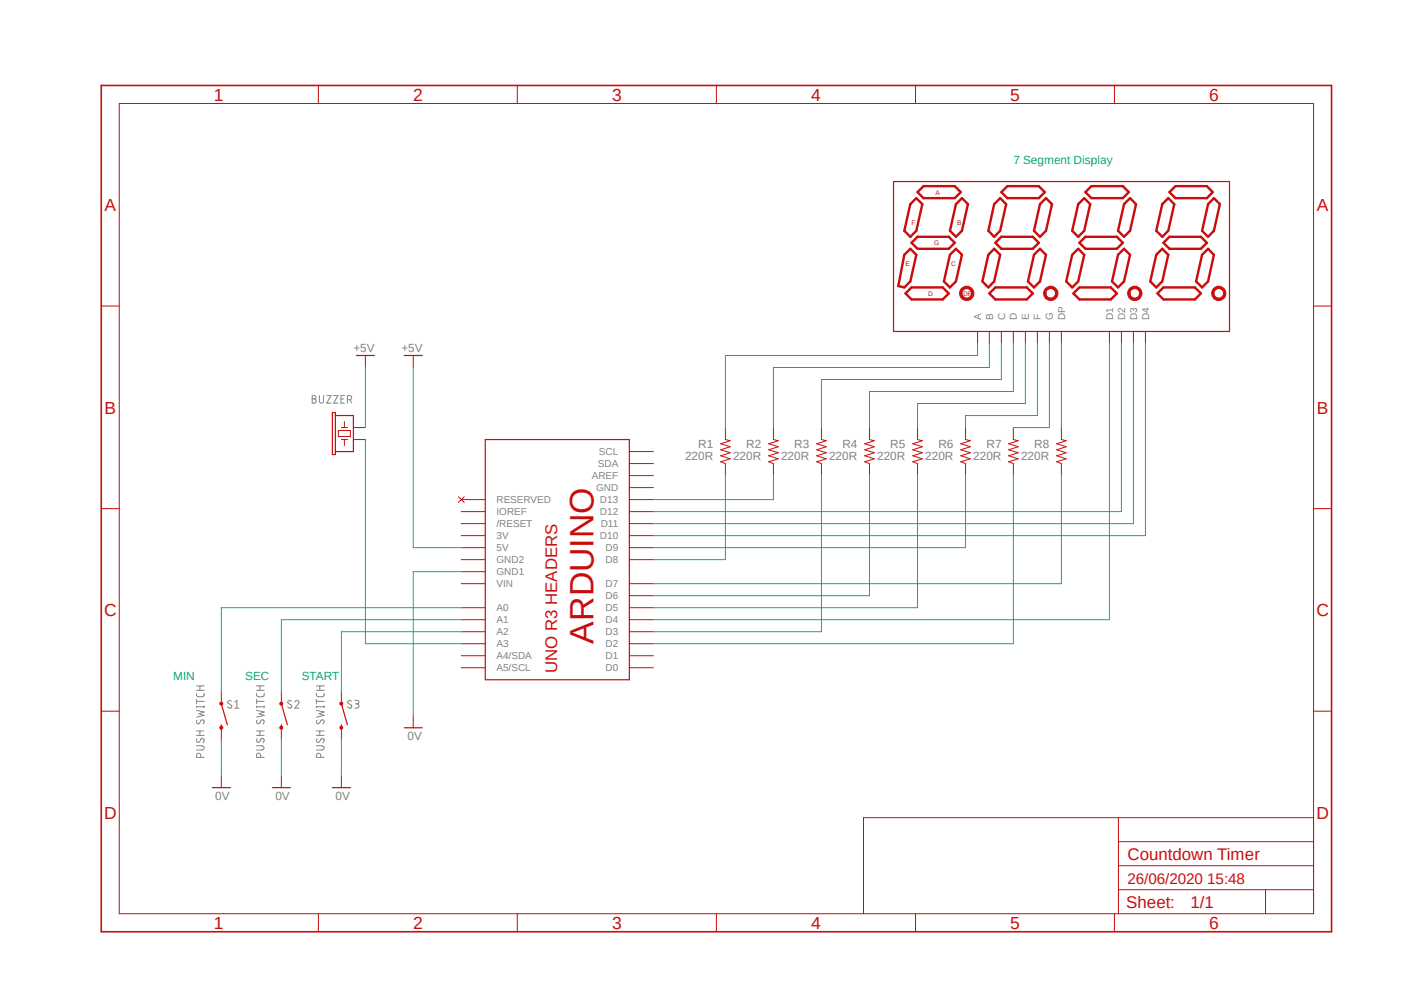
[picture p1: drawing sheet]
<svg xmlns="http://www.w3.org/2000/svg" width="297mm" height="210mm" viewBox="0 0 297 210" stroke-linecap="round" stroke-linejoin="round" font-family="sans-serif">
<path d="M20.9 17.7l261.2 179.9M282.1 17.7l-261.2 179.9" fill="none" stroke="#fff" stroke-width=".21"/>
<g fill="none" stroke="#808080" stroke-width=".21">
<path d="M66 83.7l.8 .1v.4l-.3 .2a.48 .48 0 0 1 .4 .3 .48 .48 0 0 1-.2 .5l-.7 .1zM66 84.4h.5M67.6 83.7v1.3a.46 .46 0 0 0 .5 .2 .46 .46 0 0 0 .4-.4v-1.1M69.1 83.7h.9l-.9 1.6h.9M70.6 83.7h.9l-.9 1.6h.9M72.1 84.4h.6M72.9 83.7h-.8v1.6h.8M73.5 84.5h.5a.44 .44 0 0 0 .3-.6l-.3-.2h-.5v1.6M74 84.5l.4 .8M41.6 157.7l1.4 .1a.43 .43 0 0 1 .2 .5 .43 .43 0 0 1-.5 .3h-1.1M41.6 146.6v.6l.3 .2 1.1-.1 .2-.7M41.6 147.9v.9"/>
<path d="M41.6 149.3v.4M41.6 155.5h1.6M41.6 154.6h1.6M41.6 150.2l1.6 .4-1.1 .4 1.1 .3-1.6 .4M41.6 149.5h1.6M41.6 148.3h1.6M41.6 146h1.6M41.6 145.1h1.6M41.7 156.3l-.1 .2a.39 .39 0 0 0 .1 .5 .39 .39 0 0 0 .5-.2l.3-.5a.37 .37 0 0 1 .4-.1 .37 .37 0 0 1 .3 .3l-.2 .6M41.7 152.3l-.1 .2a.4 .4 0 0 0 .1 .5 .4 .4 0 0 0 .5-.1l.3-.5a.37 .37 0 0 1 .4-.2 .37 .37 0 0 1 .3 .4l-.2 .5M42.3 145.1v.9M42.3 154.6v.9"/>
<path d="M43.2 149.3v.4M48.9 148.3a.38 .38 0 0 0-.5-.1 .38 .38 0 0 0 0 .6l.6 .4a.38 .38 0 0 1-.3 .6l-.6-.3M49.7 148.5l.4-.4v1.7M49.7 149.8h.8M54.3 157.7h1.1l.4 .2a.44 .44 0 0 1-.4 .7h-1.1M54.3 146.6v.6l.3 .2 1.1-.1 .2-.7M54.3 155.5h1.6M54.3 154.6h1.6M54.3 149.5h1.6M54.3 148.3h1.6M54.3 146h1.6M54.3 145.1h1.6"/>
<path d="M54.3 147.9v.9M54.3 149.3v.4M54.3 150.2l1.6 .4-1.1 .4 1.1 .3-1.6 .4M54.4 156.3l-.1 .2a.39 .39 0 0 0 .1 .5 .39 .39 0 0 0 .5-.2l.3-.5a.37 .37 0 0 1 .4-.1 .37 .37 0 0 1 .3 .3l-.2 .6M54.4 152.3l-.1 .2a.4 .4 0 0 0 .1 .5 .4 .4 0 0 0 .5-.1l.3-.5a.37 .37 0 0 1 .4-.2 .37 .37 0 0 1 .3 .4l-.2 .5M55 145.1v.9M55 154.6v.9M55.9 149.3v.4M61.6 148.3a.38 .38 0 0 0-.5-.1 .38 .38 0 0 0 0 .6l.5 .3a.37 .37 0 0 1 .1 .4 .37 .37 0 0 1-.3 .3l-.6-.3M62.4 148.5a.43 .43 0 0 1 .6-.3 .43 .43 0 0 1 .1 .6l-.7 1h.8M66.9 157.7h1.2a.45 .45 0 0 1 .5 .4 .45 .45 0 0 1-.3 .5h-1.4M66.9 146.6a.58 .58 0 0 0 .4 .8l1.1-.1 .2-.7"/>
<path d="M66.9 155.5h1.7M66.9 154.6h1.7M66.9 149.5h1.7M66.9 148.3h1.7M66.9 146h1.7M66.9 145.1h1.7M66.9 147.9v.9M66.9 149.3v.4M66.9 150.2l1.7 .4-1.1 .4 1.1 .3-1.7 .4M67.1 156.3l-.1 .2a.37 .37 0 0 0 .1 .5 .37 .37 0 0 0 .5-.2l.3-.5a.37 .37 0 0 1 .4-.1 .37 .37 0 0 1 .3 .3l-.3 .6M67.1 152.3a.39 .39 0 0 0-.1 .6 .39 .39 0 0 0 .6 0l.3-.5a.37 .37 0 0 1 .4-.2 .37 .37 0 0 1 .3 .4l-.3 .5M67.6 145.1v.9"/>
<path d="M67.6 154.6v.9M68.6 149.3v.4M74.3 148.3a.39 .39 0 0 0-.6-.1 .39 .39 0 0 0 0 .6l.6 .3a.37 .37 0 0 1 .1 .4 .37 .37 0 0 1-.3 .3l-.6-.3M75.1 148.1h.5a.36 .36 0 0 1 .3 .4 .36 .36 0 0 1-.3 .3h-.4M75.5 148.8a.47 .47 0 0 1 .4 .5 .47 .47 0 0 1-.4 .5h-.4M42.5 160.2l-.1-.7a.46 .46 0 0 0-.5-.2 .46 .46 0 0 0-.3 .4v.5h1.6M55.2 160.2l-.1-.7a.43 .43 0 0 0-.5-.2 .43 .43 0 0 0-.3 .4v.5h1.6M67.9 160.2v-.5a.47 .47 0 0 0-.5-.4 .47 .47 0 0 0-.5 .4v.5h1.7"/>
</g>
<g fill="none" stroke="#c90d0c" stroke-width=".21">
<path d="M67.4 18.1v3.8M109.4 18.1v3.8M151.6 18.1v3.8M193.7 18.1v3.8M235.8 18.1v3.8M25.2 21.9h252.7v171.4h-252.7zM21.4 64.7h3.8M87.4 75.2v2.5M277.9 64.7h3.8M133.1 95.5h5.1M133.1 98h5.1M153.5 90.4v2.6l1 .2-2.1 .7 2.1 .6-2.1 .6 2.1 .7-2.1 .6 2.1 .6-2.1 .7 1.1 .3v2.6"/>
<path d="M163.6 90.4v2.6l1 .2-2 .7 2 .6-2 .6 2 .7-2 .6 2 .6-2 .7 1 .3v2.6M173.8 90.4v2.6l1 .2-2 .7 2 .6-2 .6 2 .7-2 .6 2 .6-2 .7 1 .3v2.6M183.9 90.4v2.6l1.1 .2-2.1 .7 2.1 .6-2.1 .6 2.1 .7-2.1 .6 2.1 .6-2.1 .7 1 .3v2.6M194.1 90.4v2.6l1 .2-2 .7 2 .6-2 .6 2 .7-2 .6 2 .6-2 .7 1 .3v2.6M204.3 90.4v2.6l1 .2-2.1 .7 2.1 .6-2.1 .6 2.1 .7-2.1 .6 2.1 .6-2.1 .7 1.1 .3v2.6M214.4 90.4v2.6l1 .2-2 .7 2 .6-2 .6 2 .7-2 .6 2 .6-2 .7 1 .3v2.6M224.5 90.4v2.6l1.1 .2-2.1 .7 2.1 .6-2.1 .6 2.1 .7-2.1 .6 2.1 .6-2.1 .7 1 .3v2.6M21.4 107.6h3.8M97 105.1l1.2 1.2M97.6 110.7h5.1M97.6 113.3h5.1M97.6 115.8h5.1"/>
<path d="M97.6 118.4h5.1M97.6 108.2h5.1M97.6 105.7h5.1M98.2 105.1l-1.2 1.2M133.1 110.7h5.1M133.1 113.3h5.1M133.1 115.8h5.1M133.1 100.6h5.1M133.1 118.4h5.1M133.1 108.2h5.1M133.1 105.7h5.1M133.1 103.1h5.1"/>
<path d="M277.9 107.6h3.8M97.6 128.5h5.1M97.6 131.1h5.1M97.6 133.6h5.1M97.6 136.1h5.1M97.6 138.7h5.1M97.6 123.4h5.1M97.6 120.9h5.1M133.1 128.5h5.1M133.1 131.1h5.1M133.1 133.6h5.1M133.1 136.1h5.1"/>
<path d="M133.1 138.7h5.1M133.1 126h5.1M133.1 123.4h5.1M21.4 150.4h3.8M87.4 151.4v2.5M97.6 141.2h5.1M133.1 141.2h5.1M277.9 150.4h3.8M236.6 172.9v20.4M236.6 178h41.3M277.9 172.9h-95.2v20.4M67.4 193.3v3.8"/>
<path d="M109.4 193.3v3.8M151.6 193.3v3.8M193.7 193.3v3.8M235.8 193.3v3.8M236.6 188.2h41.3M236.6 183.1h41.3M267.7 188.2v5.1"/>
</g>
<path d="M21.4 18.1h260.3v179h-260.3z" fill="none" stroke="#c90d0c" stroke-width=".34"/>
<path d="M189 38.4h71.1v31.7h-71.1zM85.5 75.2h3.8M102.7 93h30.4v50.8h-30.4zM85.5 153.9h3.8" fill="none" stroke="#c90d0c" stroke-width=".25"/>
<g fill="none" stroke="#c90d0c" stroke-width=".51">
<path d="M213.1 39.4h6.7l1.2 1.2-1.2 1.3h-6.7l-1.3-1.3zM230.9 39.4h6.6l1.3 1.2-1.3 1.3h-6.6l-1.3-1.3zM191.3 53.9l1.3-1.3 1.2 1.3-1.2 5.6-1.3 1.3-1.3-.3zM193.8 41.9l1.3 1.3-1.3 5.6-1.2 1.3-1.3-1.3 1.3-5.6zM194.1 40.6l1.3-1.2h6.6l1.2 1.2-1.2 1.3h-6.6zM194.1 50.1h6.6l1.3 1.3-1.3 1.2h-6.6l-1.3-1.2zM202.2 52.6l1.3 1.3-1.3 5.6-1.2 1.3-1.3-1.3 1.3-5.6zM203.5 41.9l1.3 1.3-1.3 5.6-1.3 1.3-1.2-1.3 1.2-5.6zM210.3 52.6l1.3 1.3-1.3 5.6-1.2 1.3-1.3-1.3 1.3-5.6zM211.6 41.9l1.3 1.3-1.3 5.6-1.3 1.3-1.2-1.3 1.2-5.6zM211.8 50.1h6.7l1.3 1.3-1.3 1.2h-6.7l-1.2-1.2zM218.7 53.9l1.3-1.3 1.3 1.3-1.3 5.6-1.3 1.3-1.2-1.3z"/>
<path d="M221.3 41.9l1.2 1.3-1.2 5.6-1.3 1.3-1.3-1.3 1.3-5.6zM228.1 52.6l1.3 1.3-1.3 5.6-1.3 1.3-1.2-1.3 1.2-5.6zM228.3 51.4l1.3-1.3h6.7l1.2 1.3-1.2 1.2h-6.7zM229.4 41.9l1.2 1.3-1.2 5.6-1.3 1.3-1.3-1.3 1.3-5.6zM237.8 43.2l1.3-1.3 1.2 1.3-1.2 5.6-1.3 1.3-1.3-1.3zM237.8 52.6l1.3 1.3-1.3 5.6-1.3 1.3-1.3-1.3 1.3-5.6zM244.6 53.9l1.3-1.3 1.2 1.3-1.2 5.6-1.3 1.3-1.3-1.3zM247.1 41.9l1.3 1.3-1.3 5.6-1.2 1.3-1.3-1.3 1.3-5.6zM247.4 40.6l1.3-1.2h6.6l1.2 1.2-1.2 1.3h-6.6zM247.4 50.1h6.6l1.3 1.3-1.3 1.2h-6.6l-1.3-1.2zM255.6 52.6l1.2 1.3-1.2 5.6-1.3 1.3-1.3-1.3 1.3-5.6zM256.8 41.9l1.3 1.3-1.3 5.6-1.2 1.3-1.3-1.3 1.3-5.6z"/>
<path d="M192.8 60.8h6.6l1.3 1.3-1.3 1.2h-6.6l-1.2-1.2zM209.3 62.1l1.3-1.3h6.6l1.3 1.3-1.3 1.2h-6.6zM228.3 60.8h6.7l1.3 1.3-1.3 1.2h-6.7l-1.2-1.2zM246.1 60.8h6.7l1.2 1.3-1.2 1.2h-6.7l-1.2-1.2z"/>
</g>
<path d="M203.3 61.1a1.53 1.53 0 0 1 2.5 .1 1.53 1.53 0 0 1-.8 2.3 1.53 1.53 0 0 1-2-1.4h.5a1.02 1.02 0 0 1 1.5-.9 1.02 1.02 0 0 1 .2 1.7 1.02 1.02 0 0 1-1.7-.5v-.3h-.5z" fill-rule="evenodd" fill="#c90d0c"/>
<path d="M203.3 61.1a1.53 1.53 0 0 1 2.5 .1 1.53 1.53 0 0 1-.8 2.3 1.53 1.53 0 0 1-2-1.4h.5a1.02 1.02 0 0 1 1.5-.9 1.02 1.02 0 0 1 .2 1.7 1.02 1.02 0 0 1-1.7-.5v-.3h-.5z" fill="none" stroke="#c90d0c" stroke-width=".21"/>
<path d="M221.1 61.1a1.53 1.53 0 0 1 2.5 .1 1.53 1.53 0 0 1-.8 2.3 1.53 1.53 0 0 1-2-1.4h.5a1.02 1.02 0 0 1 1.4-.9 1.02 1.02 0 0 1 .3 1.7 1.02 1.02 0 0 1-1.7-.5v-.3h-.5z" fill-rule="evenodd" fill="#c90d0c"/>
<path d="M221.1 61.1a1.53 1.53 0 0 1 2.5 .1 1.53 1.53 0 0 1-.8 2.3 1.53 1.53 0 0 1-2-1.4h.5a1.02 1.02 0 0 1 1.4-.9 1.02 1.02 0 0 1 .3 1.7 1.02 1.02 0 0 1-1.7-.5v-.3h-.5z" fill="none" stroke="#c90d0c" stroke-width=".21"/>
<path d="M238.9 61.1a1.51 1.51 0 0 1 2.4 .1 1.51 1.51 0 0 1-.8 2.3 1.51 1.51 0 0 1-2-1.4h.6a1.02 1.02 0 0 1 1.4-.9 1.02 1.02 0 0 1 .2 1.7 1.02 1.02 0 0 1-1.6-.5v-.3h-.6z" fill-rule="evenodd" fill="#c90d0c"/>
<path d="M238.9 61.1a1.51 1.51 0 0 1 2.4 .1 1.51 1.51 0 0 1-.8 2.3 1.51 1.51 0 0 1-2-1.4h.6a1.02 1.02 0 0 1 1.4-.9 1.02 1.02 0 0 1 .2 1.7 1.02 1.02 0 0 1-1.6-.5v-.3h-.6z" fill="none" stroke="#c90d0c" stroke-width=".21"/>
<path d="M256.7 61.1a1.51 1.51 0 0 1 2.4 .1 1.51 1.51 0 0 1-.8 2.3 1.51 1.51 0 0 1-2-1.4h.5a1.02 1.02 0 0 1 1.3-1.1 1.02 1.02 0 0 1 .5 1.7 1.02 1.02 0 0 1-1.7-.3l-.1-.3h-.5z" fill-rule="evenodd" fill="#c90d0c"/>
<g fill="none" stroke="#c90d0c" stroke-width=".21">
<path d="M206.8 70.1v2.5M209.3 70.1v2.5M211.8 70.1v2.5M214.4 70.1v2.5M216.9 70.1v2.5M219.5 70.1v2.5M222 70.1v2.5M224.5 70.1v2.5M234.7 70.1v2.5M237.2 70.1v2.5M239.8 70.1v2.5M242.3 70.1v2.5"/>
<path d="M256.7 61.1a1.51 1.51 0 0 1 2.4 .1 1.51 1.51 0 0 1-.8 2.3 1.51 1.51 0 0 1-2-1.4h.5a1.02 1.02 0 0 1 1.3-1.1 1.02 1.02 0 0 1 .5 1.7 1.02 1.02 0 0 1-1.7-.3l-.1-.3h-.5z"/>
</g>
<path d="M46.8 153.3v.6M46.8 148.8l1.3 4.5" fill="none" stroke="#c90d0c" stroke-width=".25"/>
<path d="M46.6 148.6h.4l.2 .2-.2 .3h-.4z" fill-rule="evenodd" fill="#c90d0c"/>
<path d="M46.6 148.6h.4l.2 .2-.2 .3h-.4z" fill="none" stroke="#c90d0c" stroke-width=".21"/>
<path d="M46.6 153.7h.4l.2 .2-.2 .2h-.4z" fill-rule="evenodd" fill="#c90d0c"/>
<path d="M77.3 75.2v2.5M71.6 91.1h2.5v1.2h-2.5zM72.2 90.4h1.3M72.2 93h1.3M72.9 89.2v1.2M72.9 93v1.2M74.8 90.4h2.5M74.8 93h2.5M46.6 153.7h.4l.2 .2-.2 .2h-.4zM46.8 146.3v2.5M46.8 153.9v2.5M46.8 164v2.6" fill="none" stroke="#c90d0c" stroke-width=".21"/>
<path d="M75.4 75.2h3.8M70.3 87.2h.7v8.9h-.7zM71 87.9h3.8v7.6h-3.8M59.5 153.3v.6M59.5 148.8l1.3 4.5M44.9 166.6h3.8" fill="none" stroke="#c90d0c" stroke-width=".25"/>
<path d="M59.3 148.6h.4v.5h-.4z" fill-rule="evenodd" fill="#c90d0c"/>
<path d="M59.3 148.6h.4v.5h-.4z" fill="none" stroke="#c90d0c" stroke-width=".21"/>
<path d="M59.3 153.7h.4v.4h-.4z" fill-rule="evenodd" fill="#c90d0c"/>
<path d="M59.3 153.7h.4v.4h-.4zM59.5 146.3v2.5M59.5 153.9v2.5M59.5 164v2.6" fill="none" stroke="#c90d0c" stroke-width=".21"/>
<path d="M72.2 153.3v.6M72.2 148.8l1.3 4.5M57.6 166.6h3.8" fill="none" stroke="#c90d0c" stroke-width=".25"/>
<path d="M72 148.6h.4v.5h-.4z" fill-rule="evenodd" fill="#c90d0c"/>
<path d="M72 148.6h.4v.5h-.4z" fill="none" stroke="#c90d0c" stroke-width=".21"/>
<path d="M72 153.7h.4v.4h-.4z" fill-rule="evenodd" fill="#c90d0c"/>
<path d="M72 153.7h.4v.4h-.4zM72.2 146.3v2.5M72.2 153.9v2.5M72.2 164v2.6" fill="none" stroke="#c90d0c" stroke-width=".21"/>
<path d="M70.3 166.6h3.8" fill="none" stroke="#c90d0c" stroke-width=".25"/>
<g fill="none" stroke="#0dab76" stroke-width=".21">
<path d="M77.3 77.7v12.7M87.4 77.7v38.1h10.2M206.8 72.6v2.6h-53.3v15.2M209.3 72.6v5.1h-45.7v12.7M211.8 72.6v7.7h-38v10.1M214.4 72.6v10.2h-30.5v7.6M216.9 72.6v12.7h-22.8v5.1M219.5 72.6v15.3h-15.2v2.5M222 72.6v17.8h-7.6M224.5 72.6v17.8M234.7 72.6v58.5h-96.5M237.2 72.6v35.6h-99"/>
<path d="M239.8 72.6v38.1h-101.6M242.3 72.6v40.7h-104.1M77.3 93v43.1h20.3M153.5 100.6v17.8h-15.3M163.6 100.6v5.1h-25.4M173.8 100.6v33h-35.6M183.9 100.6v25.4h-45.7M194.1 100.6v27.9h-55.9M204.3 100.6v15.2h-66.1M214.4 100.6v35.5h-76.2M224.5 100.6v22.8h-86.3M97.6 120.9h-10.2v30.5"/>
<path d="M97.6 128.5h-50.8v17.8M97.6 131.1h-38.1v15.2M97.6 133.6h-25.4v12.7M46.8 156.4v7.6M59.5 156.4v7.6M72.2 156.4v7.6"/>
</g>
<text font-size="7.2" fill="#c90d0c" x="125.5" y="136.1" transform="rotate(-90 125.5 136.1)">ARDUINO</text>
<g font-size="3.7" fill="#c90d0c">
<text x="45.3" y="21.3">1</text>
<text x="87.4" y="21.3">2</text>
<text x="129.5" y="21.3">3</text>
<text x="171.6" y="21.3">4</text>
<text x="213.7" y="21.3">5</text>
<text x="255.8" y="21.3">6</text>
<text x="22.1" y="44.6">A</text>
<text x="278.6" y="44.6">A</text>
<text x="22.1" y="87.5">B</text>
<text x="278.6" y="87.5">B</text>
<text x="22" y="130.3">C</text>
<text x="278.5" y="130.3">C</text>
<text x="22" y="173.1">D</text>
<text x="278.5" y="173.1">D</text>
<text x="45.3" y="196.5">1</text>
<text x="87.4" y="196.5">2</text>
<text x="129.5" y="196.5">3</text>
<text x="171.6" y="196.5">4</text>
<text x="213.7" y="196.5">5</text>
<text x="255.8" y="196.5">6</text>
</g>
<g font-size="3.6" fill="#c90d0c">
<text x="117.9" y="142.4" transform="rotate(-90 117.9 142.4)">UNO R3 HEADERS</text>
<text x="238.5" y="181.8">Countdown Timer</text>
<text x="251.8" y="192">1/1</text>
<text x="238.3" y="192.1">Sheet:</text>
</g>
<text font-size="3.2" fill="#c90d0c" x="238.5" y="186.9">26/06/2020 15:48</text>
<g font-size="2.5" fill="#0dab76">
<text x="214.4" y="34.6">7 Segment Display</text>
<text x="36.7" y="143.8">MIN</text>
<text x="51.9" y="143.8">SEC</text>
<text x="63.8" y="143.8">START</text>
</g>
<g font-size="2.5" fill="#808080">
<text x="74.8" y="74.6">+5V</text>
<text x="84.9" y="74.6">+5V</text>
<text x="147.7" y="94.7">R1</text>
<text x="157.9" y="94.7">R2</text>
<text x="168" y="94.7">R3</text>
<text x="178.2" y="94.7">R4</text>
<text x="188.3" y="94.7">R5</text>
<text x="198.5" y="94.7">R6</text>
<text x="208.7" y="94.7">R7</text>
<text x="218.8" y="94.7">R8</text>
<text x="144.9" y="97.3">220R</text>
<text x="155.1" y="97.3">220R</text>
<text x="165.2" y="97.3">220R</text>
<text x="175.4" y="97.3">220R</text>
<text x="185.5" y="97.3">220R</text>
<text x="195.7" y="97.3">220R</text>
<text x="205.9" y="97.3">220R</text>
<text x="216" y="97.3">220R</text>
<text x="86.2" y="156.5">0V</text>
<text x="45.6" y="169.1">0V</text>
<text x="58.3" y="169.1">0V</text>
<text x="71" y="169.1">0V</text>
</g>
<g font-size="2.1" fill="#808080">
<text x="207.6" y="67.8" transform="rotate(-90 207.6 67.8)">A</text>
<text x="210.1" y="67.8" transform="rotate(-90 210.1 67.8)">B</text>
<text x="212.6" y="67.8" transform="rotate(-90 212.6 67.8)">C</text>
<text x="215.1" y="67.8" transform="rotate(-90 215.1 67.8)">D</text>
<text x="217.7" y="67.8" transform="rotate(-90 217.7 67.8)">E</text>
<text x="220.2" y="67.8" transform="rotate(-90 220.2 67.8)">F</text>
<text x="222.8" y="67.8" transform="rotate(-90 222.8 67.8)">G</text>
<text x="225.3" y="67.8" transform="rotate(-90 225.3 67.8)">DP</text>
<text x="235.5" y="67.8" transform="rotate(-90 235.5 67.8)">D1</text>
<text x="238" y="67.8" transform="rotate(-90 238 67.8)">D2</text>
<text x="240.5" y="67.8" transform="rotate(-90 240.5 67.8)">D3</text>
<text x="243.1" y="67.8" transform="rotate(-90 243.1 67.8)">D4</text>
<text x="125.2" y="101.3">AREF</text>
<text x="126.5" y="98.8">SDA</text>
<text x="126.7" y="96.3">SCL</text>
<text x="105" y="106.4">RESERVED</text>
<text x="126.1" y="103.9">GND</text>
<text x="126.9" y="106.4">D13</text>
<text x="105" y="111.5">/RESET</text>
<text x="105" y="109">IOREF</text>
<text x="126.9" y="109">D12</text>
<text x="127.1" y="111.5">D11</text>
<text x="105" y="114">3V</text>
<text x="105" y="116.6">5V</text>
<text x="105" y="119.1">GND2</text>
<text x="126.9" y="114">D10</text>
<text x="128.1" y="119.1">D8</text>
<text x="128.1" y="116.6">D9</text>
<text x="105" y="121.7">GND1</text>
<text x="105" y="124.2">VIN</text>
<text x="128.1" y="124.2">D7</text>
<text x="105" y="129.3">A0</text>
<text x="105" y="131.8">A1</text>
<text x="128.1" y="131.8">D4</text>
<text x="128.1" y="129.3">D5</text>
<text x="128.1" y="126.7">D6</text>
<text x="105" y="134.4">A2</text>
<text x="105" y="136.9">A3</text>
<text x="128.1" y="136.9">D2</text>
<text x="128.1" y="134.4">D3</text>
<text x="105" y="139.4">A4/SDA</text>
<text x="105" y="142">A5/SCL</text>
<text x="128.1" y="142">D0</text>
<text x="128.1" y="139.4">D1</text>
</g>
<g font-size="1.4" fill="#c90d0c">
<text x="197.9" y="41.1">A</text>
<text x="192.8" y="47.5">F</text>
<text x="202.5" y="47.5">B</text>
<text x="197.7" y="51.9">G</text>
<text x="191.6" y="56.2">E</text>
<text x="201.2" y="56.2">C</text>
<text x="196.4" y="62.6">D</text>
<text x="203.8" y="62.6">DP</text>
</g>
</svg>
